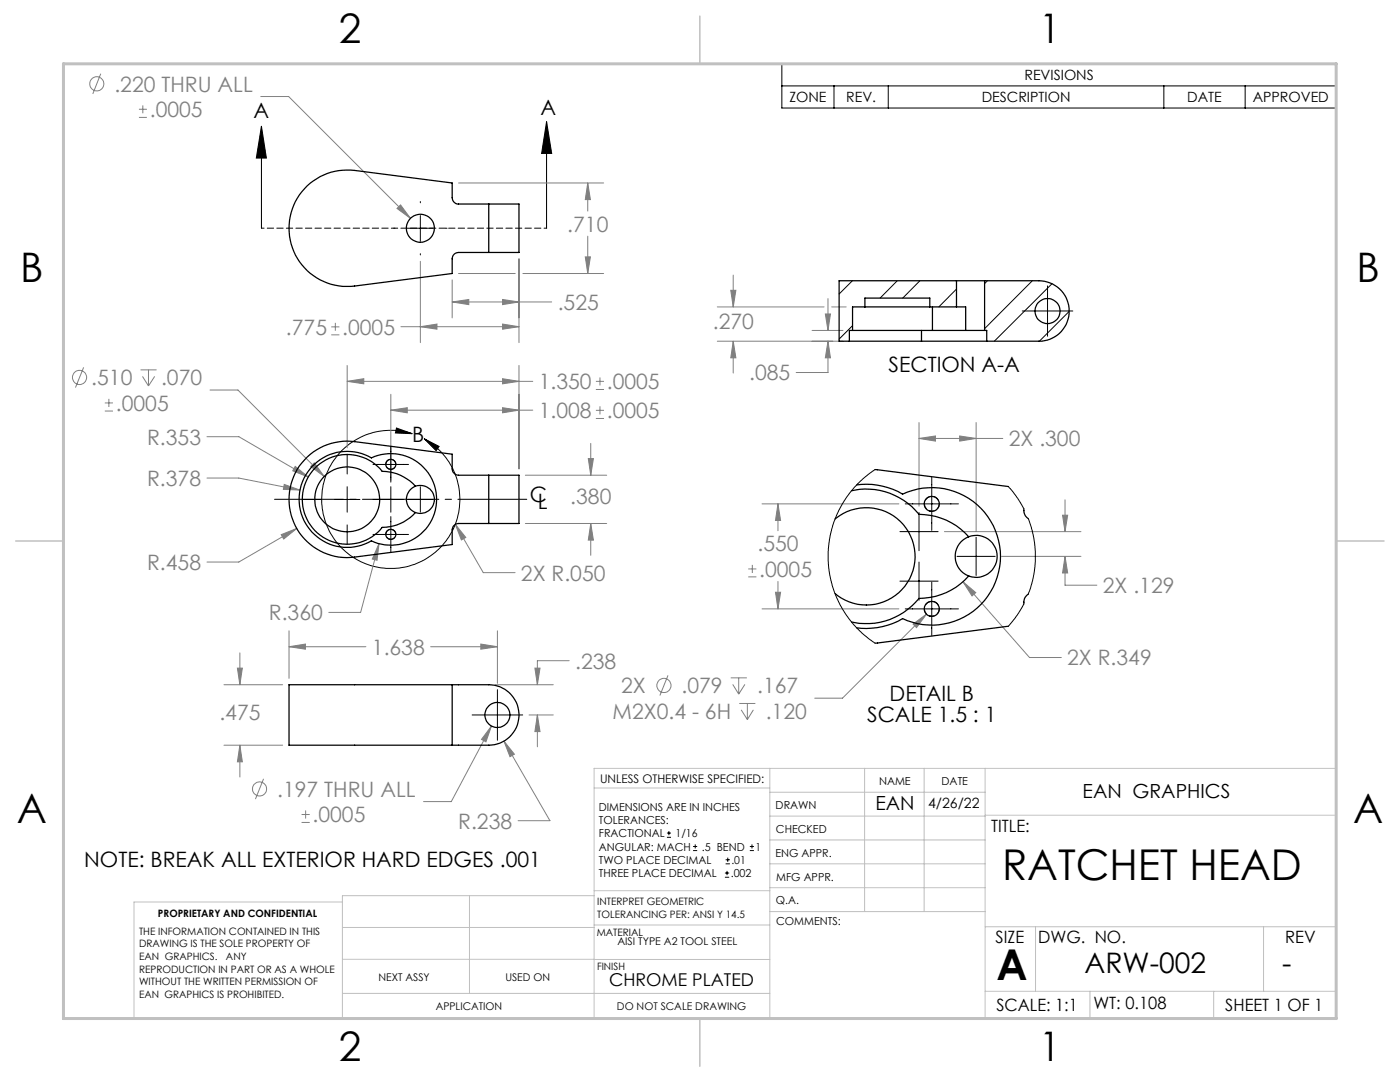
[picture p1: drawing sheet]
<svg xmlns="http://www.w3.org/2000/svg" width="279mm" height="216mm" viewBox="0 0 279 216" stroke-linecap="round" stroke-linejoin="round" font-family="sans-serif">
<g fill="none" stroke="#808080" stroke-width=".2">
<path d="M20.1 14.7l-1.6 4M52 19.3h5.6l24.3 24.3M27.7 23.4h1.6M27.7 21.8h1.6M28.5 21v1.6M91.5 36.5h29M117.3 36.5l.5 3.3h-1zM117.3 36.5v5.6M79.2 41.6l.7-.7 2 2.7zM83.9 52.1v16.3M90.2 55.8v7.6M91.5 54.6h11.3"/>
<path d="M100.3 59.8l3.3 .5-3.3 .5zM103.6 51.6v16.8M104.4 54.6h16.1M116.8 51.3h1l-.5 3.3zM117.3 47.1v7.5M145.8 57.9h1.1l-.6 3.3zM146.3 54.9v6.3M165.2 59.6v6.3M16.7 73.3l-1.6 4M21.7 79.6v1.6M28 73.8h3.3M28.4 75.1l1.2 1.9"/>
<path d="M29.6 73.8v3.2M30.9 75.1l-1.3 1.9M41.9 77.8h5.6l17.2 17.3M66.1 66.8h1.6M66.1 65.2h1.6M66.9 64.4v1.6M69.3 76.1h37M69.3 72.9v16.5M69.3 76.1l3.3-.5v1zM78 78.7v17.1M80 65.2h23.6M83.9 65.2l3.3-.5v1z"/>
<path d="M90.2 60.3l3.4-.5v1zM90.2 60.3h19.9M100.3 75.6l3.3 .5-3.3 .5zM100.3 64.7l3.3 .5-3.3 .5zM103.6 72.9v20.7M118.9 77.7h1.6M118.9 76.1h1.6M119.7 75.3v1.6M143.2 68.1h25M143.2 61.2h21.3M146.3 68.1v6.3M146.3 68.1l.6 3.3h-1.1z"/>
<path d="M162.1 65.9h6.1M164.7 62.7h1l-.5 3.2zM165.2 68.1v6.2h-6.3M165.2 68.1l.5 3.3h-1zM166 61.2h2.9M20.9 82h1.6M20.9 80.4h1.6M41.3 87.1h6.4l13.8 8.1M41.3 95.4h6.4l12.2 2.4M56.7 96.7l3.2 1.1-3.3-.2zM58.9 93.1l2.6 2.1-3.1-1.3zM62.7 92.4l2 2.7-2.7-2z"/>
<path d="M78 81.8h28.3M78 81.8l3.3-.4v1zM100.3 81.4l3.3 .4-3.3 .6zM104.8 94.8h16.3M117.4 91.5h1l-.5 3.3zM117.9 88.5v6.3M118.9 83.5h1.6M118.9 81.9h1.6M119.7 81.1v1.6M183.4 84.3v16.7M183.4 87.5h16.7M183.4 87.5l3.3-.5v1z"/>
<path d="M191.5 87l3.3 .5-3.3 .5zM194.8 84.3v21.6M212.5 99.7v6.4M56.1 106.7l3.1-1.3-2.6 2.2zM59.2 105.4l-11.5 6.7h-6.4M75.6 108.5l-.4 3.3-.9-.3zM75.6 108.5l-3.6 13.7h-6.4M90.9 104.6l5.5 9.7h6.4M90.9 104.6l2.1 2.6-.9 .5zM104.8 104.5h16.3M117.9 104.5l.5 3.3h-1zM117.9 104.5v6.3"/>
<path d="M149.3 115.1h1.7M149.3 113.5h1.7M150.1 112.7v1.6M152.1 100.5h27.3M154.8 118.2h1l-.5 3.3zM155.3 100.5l.5 3.4h-1zM155.3 100.5v5.4M155.3 116v5.5M188.5 106.1h27.2M192.2 116.1l13.3 15.1h6.3M192.2 116.1l2.5 2.2-.7 .6zM199.9 111h15.8"/>
<path d="M212.1 102.8h1l-.6 3.3zM212.5 111l.6 3.3h-1zM212.5 111v5.8h6.4M44.7 136.6h11.7M47.4 133.3h1l-.5 3.3zM47.9 130.3v6.3M57.7 125.9v9.5M57.7 129h15.3M57.7 129l3.3-.5v1zM85.9 129h13.4M96 128.5l3.3 .5-3.3 .5zM98.8 136.6h11.6"/>
<path d="M99.3 125.9v10.4M106.8 133.3h1l-.6 3.3zM113.6 131.8h-6.4v4.8M133.3 134.8l-1.6 4M145.8 135.3h3.2M146.2 136.6l1.2 1.9M147.4 135.3v3.2M148.7 136.6l-1.3 1.9M152.1 121.5h27.3M182.2 124.5l2.7-1.9-2 2.6zM184.9 122.6l-16.8 16.7h-5.5M44.7 148.7h11.7"/>
<path d="M47.9 148.7v6.3M47.9 148.7l.5 3.3h-1zM52.6 155.4l-1.6 4.1M98.1 144.9l-8 15h-5.6M98.1 144.9l-1.1 3.1-.9-.5zM100.6 147.9l2.1 2.6-.9 .5zM100.6 147.9l9.1 15.9h-6.3M105.6 142.7h4.8M107.2 142.7l.6 3.3h-1zM107.2 142.7v6.3M147.5 140.4h3.2M147.9 141.6l1.3 2"/>
<path d="M149.2 140.4v3.2M150.4 141.6l-1.2 2M60.2 164.1h1.6M60.2 162.5h1.6M61 161.7v1.6"/>
<circle cx="19.3" cy="16.7" r="1.41"/>
<circle cx="15.9" cy="75.3" r="1.42"/>
<circle cx="132.5" cy="136.8" r="1.41"/>
<circle cx="51.8" cy="157.4" r="1.4"/>
</g>
<g fill="none" stroke="#000" stroke-width=".2">
<path d="M156 12.7h110.7v8.9h-110.7zM156 17.1h110.7M166.4 17.1v4.5M177.3 17.1v4.5M232.3 17.1v4.5M248.5 17.1v4.5M52.2 25.2l1 6.3h-2zM52.2 25.2v20.3M109.1 24.3v21.2M109.1 24.3l1 6.3h-2zM78.6 45.5h.2M81.4 45.5h5"/>
<path d="M83.9 40.2v.3M83.9 43v5.1M83.9 50.6v.3M89 45.5h.2M209.1 57v10.1M204 62.1h10.1M60.3 99.7h3.9M66.7 99.7h5.1M69.3 90.6v4M69.3 97.1v5.1M74.4 99.7h6.1M74.4 92.7h7.1"/>
<path d="M78 89.1v7.1M78 97.1v5.1M79.1 85.4l3.2 1.1-3.4-.1zM81.4 99.7h5M82.3 86.5a13.8 13.8 0 0 0-18 15 13.8 13.8 0 0 0 21.3 9.7 13.8 13.8 0 0 0-.5-23.4l-.4-.2M83.9 97.1v5.1M84.7 87.6l2.9 1.5-.6 .8zM185.9 95.2v10.6M69.3 104.7v4M74.4 106.6h7.1M78 103.1v7.1M179.6 116h7.6"/>
<path d="M179.6 106.1h7.6M180.7 100.5h10.6M183.4 102.3v7.6M183.4 112.1v7.7M185.9 116.2v10.6M191 111h7.6M194.8 107.2v7.6M99.3 137.6v10.1M180.7 121.5h10.6M94.2 142.7h10.1M133.1 167.1h.8M133.1 166.2h.8"/>
<path d="M133.5 165.8v.9M138.3 169.7h.8M138.3 168.9h.8M138.7 168.5v.8M144.7 175h.8M144.7 174.2h.8M144.8 172.4h.9M144.8 171.6h.9M145.1 173.8v.8M145.2 171.1v.9M149.6 169.7h.9M149.6 168.9h.9"/>
<path d="M150.1 168.5v.8"/>
</g>
<path d="M78 93.6a1 1 0 0 1-.9-1.4 1 1 0 0 1 1.7-.1 1 1 0 0 1-.7 1.5h-.1M78 107.6a1 1 0 0 1-.9-1.4 1 1 0 0 1 1.7-.2 1 1 0 0 1-.7 1.6h-.1" fill="none" stroke="#000" stroke-width=".2" stroke-dasharray="1.3 .6" stroke-dashoffset=".4" stroke-linecap="butt"/>
<path d="M186 102a1.5 1.5 0 0 1-1.4-2.1 1.5 1.5 0 0 1 2.4-.4 1.5 1.5 0 0 1-.5 2.4l-.5 .1M186 123a1.5 1.5 0 0 1-1.4-2.1 1.5 1.5 0 0 1 2.4-.5 1.5 1.5 0 0 1-.5 2.5l-.5 .1" fill="none" stroke="#000" stroke-width=".2" stroke-dasharray="1.3 .6" stroke-dashoffset=".7" stroke-linecap="butt"/>
<path d="M54.8 99.6h50.3" fill="none" stroke="#000" stroke-width=".2" stroke-dasharray="15.2 1.3 1.3 1.3" stroke-dashoffset="1.5"/>
<path d="M109.1 45.5h-56.9" fill="none" stroke="#000" stroke-width=".2" stroke-dasharray="1.3 .6" stroke-dashoffset=".7"/>
<g fill="none" stroke="#c0c0c0" stroke-width=".2">
<path d="M118.6 157.2h35M153.6 153.3v49.9M153.6 158.1h43M172.5 153.3v28.6M184.4 153.3v28.6M196.6 153.3v49.9M68.3 180h-41.6v23.2h240v-49.9h-148.1v49.9M93.7 178.7v19.5M118.6 178.7h-50.3v24.5M118.6 177.7h35M153.6 162.8h43M153.6 177.1h43"/>
<path d="M153.6 167.6h43M153.6 172.4h43M196.6 162.7h70.1M68.3 198.2h85.3M68.3 191.4l85.3 .1M68.3 185.1h50.3M118.6 184.6h35M153.6 181.9h43M196.6 184.9h70.1M196.6 197.8h70.1M206.7 184.9v12.9M217.5 197.8v5.4"/>
<path d="M242.2 197.8v5.4M252.2 184.9v12.9"/>
</g>
<path d="M139.7 3.2v9.5M3.1 107.9h9.6M266.7 107.9h9.5M139.7 203.2v9.6" fill="none" stroke="#c0c0c0" stroke-width=".3"/>
<path d="M12.7 12.7h254v190.5h-254z" fill="none" stroke="#c0c0c0" stroke-width=".6"/>
<path d="M79.1 85.4l3.2 1.1-3.4-.1zM84.7 87.6l2.9 1.5-.6 .8zM109.1 24.3l1 6.3h-2zM52.2 25.2l1 6.3h-2z" fill="#000"/>
<path d="M47.4 133.3h1l-.5 3.3zM47.9 148.7l.5 3.3h-1zM100.6 147.9l1.2 3.1 .9-.5zM106.8 133.3h1l-.6 3.3zM107.2 142.7l.6 3.3h-1zM57.7 129l3.3-.5v1zM96 128.5l3.3 .5-3.3 .5zM98.1 144.9l-2 2.6 .9 .5zM78 81.8l3.3-.4v1zM100.3 81.4l3.3 .4-3.3 .6zM69.3 76.1l3.3-.5v1zM100.3 75.6l3.3 .5-3.3 .5zM90.9 104.6l1.2 3.1 .9-.5zM62.7 92.4l-.7 .7 2.7 2zM58.9 93.1l-.5 .8 3.1 1.3zM56.7 96.7l-.1 .9 3.3 .2zM56.1 106.7l.5 .9 2.6-2.2zM75.6 108.5l-1.3 3 .9 .3zM117.4 91.5h1l-.5 3.3zM117.9 104.5l.5 3.3h-1zM117.3 36.5l.5 3.3h-1zM116.8 51.3h1l-.5 3.3zM79.9 40.9l-.7 .7 2.7 2zM100.3 59.8l3.3 .5-3.3 .5zM90.2 60.3l3.4-.5v1zM83.9 65.2l3.3-.5v1zM100.3 64.7l3.3 .5-3.3 .5zM164.7 62.7h1l-.5 3.2zM165.2 68.1l.5 3.3h-1zM145.8 57.9h1.1l-.6 3.3zM146.3 68.1l.6 3.3h-1.1zM155.3 100.5l.5 3.4h-1zM154.8 118.2h1l-.5 3.3zM183.4 87.5l3.3-.5v1zM191.5 87l3.3 .5-3.3 .5zM212.1 102.8h1l-.6 3.3zM212.5 111l.6 3.3h-1zM192.2 116.1l1.8 2.8 .7-.6zM182.2 124.5l.7 .7 2-2.6z" fill="#808080"/>
<g fill="none" stroke="#000" stroke-width=".25">
<path d="M97.5 40.7h-6a1.26 1.26 0 0 1-1.3-1.3v-2.9l-19.4-2.5a11.6 11.6 0 0 0-13.1 11.5 11.6 11.6 0 0 0 13.1 11.6l19.4-2.5v-3a1.26 1.26 0 0 1 1.3-1.2h6M97.5 40.7h6.1v9.7h-6.1M97.5 40.7v9.7M190.9 56h5.6M190.9 56h-23.4v12.1h2M190.9 56v5.2M196.5 56h10.8a6 6 0 0 1 6.1 6.1 6 6 0 0 1-6.1 6h-10.4M196.5 56v9.9M169.5 68.1h14.4M170.1 65.9h16M170.1 65.9h-.6v2.2M172.6 61.2h13"/>
<path d="M172.6 61.2h-2.5v4.7M172.6 61.2v-1.7h13v1.7M183.9 68.1h13M183.9 65.9v2.2M185.6 61.2h5.3M186.1 65.9h6.6M186.1 61.2v4.7M190.9 61.2h1.8v4.7M192.7 65.9h3.8M196.5 65.9h.4v2.2M62.3 93.1a9.6 9.6 0 0 1 11.8-1.7 9.1 9.1 0 0 1 13 8.2 9.1 9.1 0 0 1-13 8.3 9.6 9.6 0 0 1-12.3-2.3 9.6 9.6 0 0 1 .5-12.5zM82.9 97a8.9 8.9 0 0 0-6.6-2.9 9 9 0 0 0-13.1-1 9 9 0 0 0 0 13.1 9 9 0 0 0 13.1-1 8.9 8.9 0 0 0 6.6-2.9"/>
<path d="M82.9 97a2.8 2.8 0 0 1 3.8 2.6 2.8 2.8 0 0 1-3.8 2.7M82.9 97a2.82 2.82 0 0 0-1.8 2.6 2.82 2.82 0 0 0 1.8 2.7M97.5 94.8h-6a1.33 1.33 0 0 1-1.3-1.2v-3l-19.4-2.5a11.6 11.6 0 0 0-13.1 11.5 11.6 11.6 0 0 0 13.1 11.6l19.4-2.5v-3a1.33 1.33 0 0 1 1.3-1.2h6M97.5 94.8h6.1v9.7h-6.1M97.5 94.8v9.7M169.9 97.9a13.4 13.4 0 0 1 13.5 4.7 13.2 13.2 0 0 1 9.9 4.5M171 96.8a14.3 14.3 0 0 1 9.1 1.8 13.7 13.7 0 0 1 19.6 12.4 13.7 13.7 0 0 1-19.6 12.4 14.4 14.4 0 0 1-9.1 1.9M174.7 93.7l26.6 3.4M166.7 103.6a9.7 9.7 0 0 1 13.3 .7 9.7 9.7 0 0 1 0 13.4 9.7 9.7 0 0 1-13.3 .7M193.3 114.9a13.2 13.2 0 0 1-9.9 4.5 13.4 13.4 0 0 1-13.5 4.7M193.3 107.1a4.2 4.2 0 0 1 5.7 3.9 4.2 4.2 0 0 1-5.7 3.9M193.3 107.1a4.2 4.2 0 0 0-2.7 3.9 4.2 4.2 0 0 0 2.7 3.9"/>
<path d="M204.3 101.5l.1 .7a1.77 1.77 0 0 0 .8 1.3M205.2 118.6a1.97 1.97 0 0 0-.9 1.9M90.2 136.6h-32.5v12.1h32.5M90.2 136.6h7.3a6 6 0 0 1 6.1 6.1 6 6 0 0 1-6.1 6h-7.3M90.2 136.6v12.1M201.3 125l-26.6 3.3"/>
<circle cx="83.9" cy="45.5" r="2.79"/>
<circle cx="209" cy="62.1" r="2.5"/>
<circle cx="69.3" cy="99.6" r="6.5"/>
<circle cx="78" cy="92.7" r="1"/>
<circle cx="78" cy="106.6" r="1"/>
<circle cx="186" cy="100.5" r="1.5"/>
<circle cx="186" cy="121.5" r="1.5"/>
<circle cx="99.3" cy="142.7" r="2.51"/>
</g>
<g fill="none" stroke="#000" stroke-width=".2">
<path d="M170.1 56l-2.6 2.7M179.1 56l-3.5 3.5M183.6 56l-3.4 3.5M190.9 57.7l-3.5 3.5M197.1 56l-.6 .6M206 56l-9.5 9.6M209.9 56.6l-11.5 11.5M170.1 65l-2.6 2.7M213.4 62.2l-6 5.9M174.7 93.7l-1.4 1-2.1 1.8-1.8 2-1.3 2-1.1 2.3-.8 2.2-.7 2.7-.2 2.3v3l.4 2.4 .8 2.8 1.1 2.5 1.3 2.1 1.9 2.3 1.7 1.6 2.2 1.6M201.3 97.1l1.8 2.3 1.2 2.1M205.2 103.5l1 3.2 .4 3.2v2.3l-.3 2.4-.6 2.5-.5 1.5"/>
<path d="M204.3 120.5l-1 1.8-2 2.7"/>
</g>
<g font-size="8.5">
<text x="200" y="175.6">RATCHET HEAD</text>
<text x="198.9" y="195.5">A</text>
</g>
<g font-size="8.1">
<text x="67.6" y="8.6">2</text>
<text x="207.3" y="8.6">1</text>
<text x="4" y="56.2">B</text>
<text x="270.7" y="56.2">B</text>
<text x="3.3" y="164.1">A</text>
<text x="270" y="164.1">A</text>
<text x="67.6" y="211.7">2</text>
<text x="207.3" y="211.7">1</text>
</g>
<g font-size="5.6">
<text x="216.4" y="194.2">ARW-002</text>
<text x="255.9" y="194.2">-</text>
</g>
<g font-size="4.2" fill="#808080">
<text x="22.8" y="18.3">.220 THRU ALL</text>
<text x="29.9" y="23.4">.0005</text>
<text x="113.2" y="46.2">.710</text>
<text x="111.3" y="61.8">.525</text>
<text x="142.3" y="65.6">.270</text>
<text x="57.1" y="66.7">.775</text>
<text x="68.3" y="66.7">.0005</text>
<text x="18.2" y="76.8">.510</text>
<text x="32.1" y="76.8">.070</text>
<text x="107.5" y="77.6">1.350</text>
<text x="121.1" y="77.6">.0005</text>
<text x="149.5" y="75.9">.085</text>
<text x="23.1" y="81.9">.0005</text>
<text x="107.5" y="83.4">1.008</text>
<text x="121.1" y="83.4">.0005</text>
<text x="29.4" y="88.7">R.353</text>
<text x="201.3" y="89.1">2X .300</text>
<text x="29.4" y="97">R.378</text>
<text x="113.8" y="100.6">.380</text>
<text x="29.4" y="113.7">R.458</text>
<text x="151.2" y="110">.550</text>
<text x="104" y="115.8">2X R.050</text>
<text x="151.5" y="115">.0005</text>
<text x="220.1" y="118.4">2X .129</text>
<text x="53.7" y="123.8">R.360</text>
<text x="74.2" y="130.6">1.638</text>
<text x="114.8" y="133.4">.238</text>
<text x="213" y="132.8">2X R.349</text>
<text x="43.8" y="143.7">.475</text>
<text x="122.3" y="143.4">M2X0.4 - 6H</text>
<text x="124" y="138.3">2X</text>
<text x="136" y="138.3">.079</text>
<text x="151.1" y="138.3">.167</text>
<text x="152.8" y="143.4">.120</text>
<text x="55.3" y="159">.197 THRU ALL</text>
<text x="62.4" y="164.1">.0005</text>
<text x="91.4" y="165.4">R.238</text>
</g>
<g font-size="4.2">
<text x="50.6" y="23.6">A</text>
<text x="107.9" y="23">A</text>
<text x="177.3" y="74.1">SECTION A-A</text>
<text x="82.3" y="88.2">B</text>
<text x="105.8" y="100.3">C</text>
<text x="107.3" y="101.5">L</text>
<text x="177.5" y="139.8">DETAIL B</text>
<text x="173.1" y="144">SCALE 1.5 : 1</text>
<text x="16.8" y="172.9">NOTE: BREAK ALL EXTERIOR HARD EDGES .001</text>
</g>
<g font-size="3.9">
<text x="174.7" y="161.5">EAN</text>
<text x="216.1" y="159.2">EAN GRAPHICS</text>
</g>
<text font-size="3.5" x="121.5" y="196.6">CHROME PLATED</text>
<g font-size="3.4">
<text x="197.8" y="166">TITLE:</text>
<text x="198.7" y="188.1">SIZE</text>
<text x="207.2" y="188.1">DWG. NO.</text>
<text x="256.5" y="188.2">REV</text>
<text x="198.8" y="201.7">SCALE: 1:1</text>
<text x="218.2" y="201.3">WT: 0.108</text>
<text x="244.5" y="201.7">SHEET 1 OF 1</text>
</g>
<g font-size="2.8">
<text x="204.5" y="16">REVISIONS</text>
<text x="157.5" y="20.4">ZONE</text>
<text x="168.9" y="20.4">REV.</text>
<text x="195.9" y="20.4">DESCRIPTION</text>
<text x="236.9" y="20.4">DATE</text>
<text x="250" y="20.4">APPROVED</text>
<text x="185.2" y="161.2">4/26/22</text>
</g>
<text font-size="2.4" x="119.8" y="156.2">UNLESS OTHERWISE SPECIFIED:</text>
<g font-size="2.2">
<text x="119.5" y="161.8">DIMENSIONS ARE IN INCHES</text>
<text x="154.8" y="161.4">DRAWN</text>
<text x="175.4" y="156.6">NAME</text>
<text x="187.9" y="156.7">DATE</text>
<text x="119.5" y="164.4">TOLERANCES:</text>
<text x="119.5" y="167.1">FRACTIONAL</text>
<text x="134.8" y="167.1">1/16</text>
<text x="154.9" y="166.3">CHECKED</text>
<text x="119.5" y="172.4">TWO PLACE DECIMAL</text>
<text x="119.5" y="169.7">ANGULAR: MACH</text>
<text x="140.1" y="169.7">.5 BEND</text>
<text x="146" y="172.4">.01</text>
<text x="150.8" y="169.7">1</text>
<text x="154.8" y="170.9">ENG APPR.</text>
<text x="119.5" y="175">THREE PLACE DECIMAL</text>
<text x="145.8" y="175">.002</text>
<text x="154.9" y="175.7">MFG APPR.</text>
<text x="154.9" y="180.4">Q.A.</text>
<text x="154.9" y="184.6">COMMENTS:</text>
</g>
<g font-size="2.1">
<text x="123.2" y="188.6">AISI TYPE A2 TOOL STEEL</text>
<text x="75.5" y="195.7">NEXT ASSY</text>
<text x="100.9" y="195.7">USED ON</text>
<text x="86.9" y="201.5">APPLICATION</text>
<text x="123.1" y="201.6">DO NOT SCALE DRAWING</text>
</g>
<g font-size="2">
<text x="31.5" y="182.9">PROPRIETARY AND CONFIDENTIAL</text>
<text x="119.2" y="180.6">INTERPRET GEOMETRIC</text>
<text x="119.2" y="183.1">TOLERANCING PER: ANSI Y 14.5</text>
<text x="27.8" y="186.5">THE INFORMATION CONTAINED IN THIS</text>
<text x="27.8" y="189">DRAWING IS THE SOLE PROPERTY OF</text>
<text x="27.8" y="191.6">EAN GRAPHICS.</text>
<text x="45.1" y="191.6">ANY</text>
<text x="119.1" y="186.7">MATERIAL</text>
<text x="27.8" y="194.1">REPRODUCTION IN PART OR AS A WHOLE</text>
<text x="27.8" y="196.6">WITHOUT THE WRITTEN PERMISSION OF</text>
<text x="119.1" y="193.5">FINISH</text>
<text x="27.8" y="199.1">EAN GRAPHICS IS PROHIBITED.</text>
</g>
</svg>
